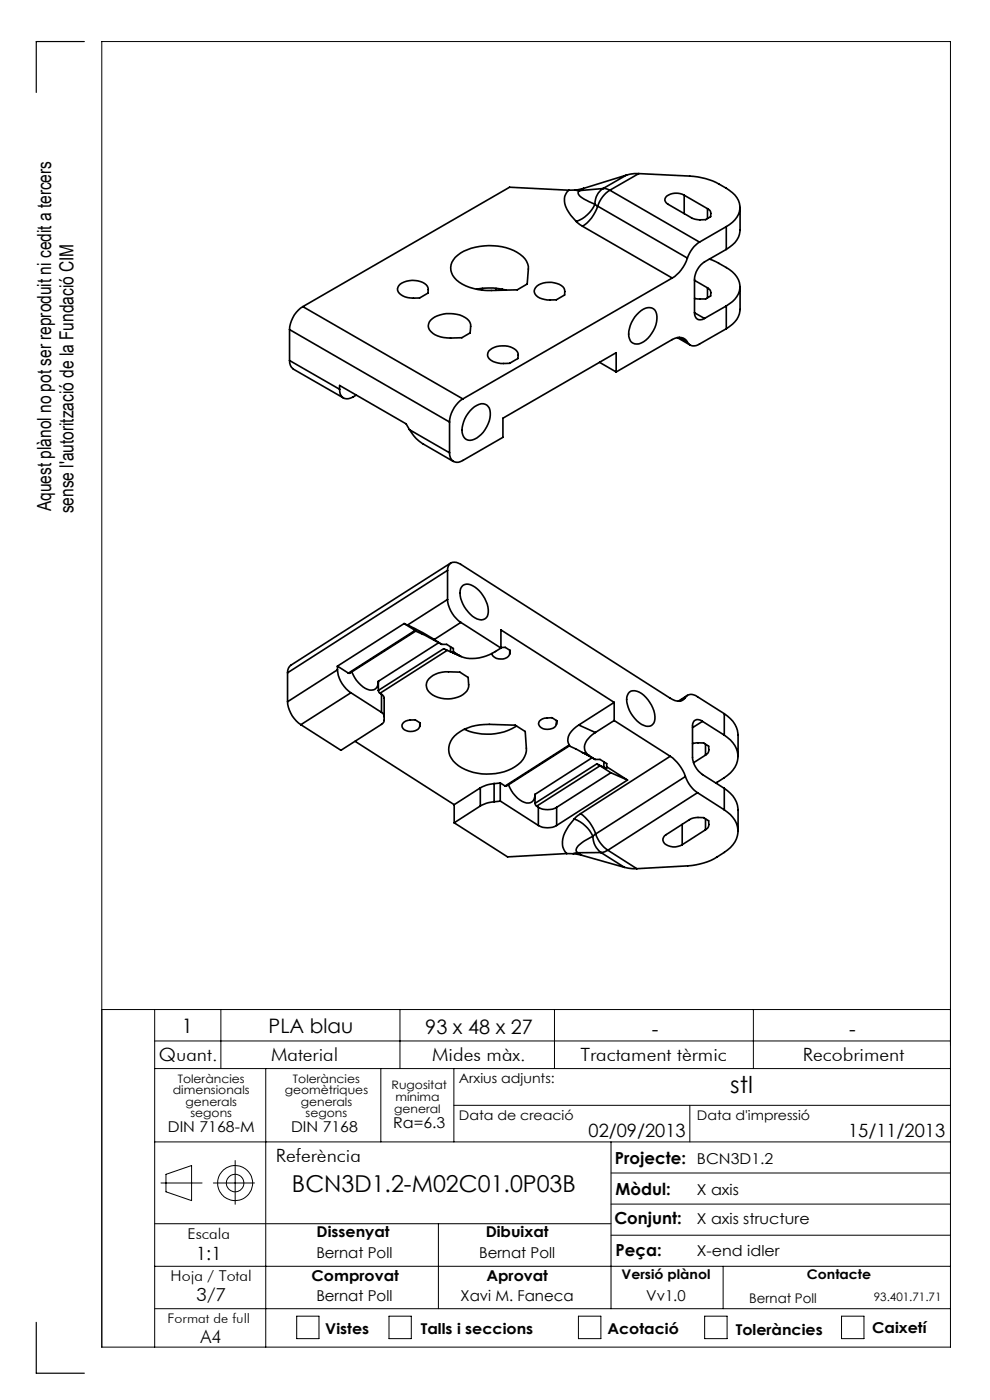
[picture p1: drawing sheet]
<svg xmlns="http://www.w3.org/2000/svg" width="210mm" height="297mm" viewBox="0 0 210 297" stroke-linecap="round" stroke-linejoin="round" font-family="sans-serif">
<g fill="none" stroke="#000" stroke-width=".21">
<path d="M21.6 214.2h180M32.8 214.2v71.6M46.8 214.2v12.5M84.8 214.2v12.5M117.6 214.2v12.5M159.8 214.2v12.5M32.8 220.8h168.8M32.8 226.7h168.8M56.4 226.7v59.1M80.8 226.7v15.5M96.3 226.7v15.5M96.3 234.5h105.3"/>
<path d="M146.3 234.5v7.7M32.8 259.6h96.8M32.8 242.2h168.8M34.1 251h8.8M35.2 249.1l5.4-1.8v7.4l-5.4-1.9zM45.3 251h8.7M49.9 246.2v9.3M93 259.6v18M129.6 242.2v35.4M129.6 255.4h72M129.6 248.8h72M32.8 277.6h168.8"/>
<path d="M32.8 268.6h168.8M62.9 279.2h4.8v4.8h-4.8zM82.5 279.2h4.7v4.8h-4.7zM122.7 279.2h4.8v4.8h-4.8zM129.6 262h72M149.5 279.2h4.7v4.8h-4.7zM153.4 268.6v9M178.5 279.2h4.8v4.8h-4.8zM21.6 285.8h180v-277h-180v277"/>
<circle cx="49.9" cy="251" r="3.7"/>
<circle cx="49.9" cy="251" r="1.86"/>
</g>
<path d="M17.9 8.8h-10.2v10.8M7.7 280.5v10.8h10.2" fill="none" stroke="#000" stroke-width=".25"/>
<g fill="none" stroke="#000" stroke-width=".35">
<path d="M123.8 40l-1.8 .3M123.8 40l-.8 .4M132.9 37.1l-5 2.9M132.9 37.1l-9.1 2.9M135.5 36.8l10.8 .6a14.2 14.2 0 0 1 10 4.5 4 4 0 0 1-1.6 5.8l-.6 .4M135.5 36.8l-1.8 .1-.8 .2M135.5 36.8l-6.1 3.6M96.6 54.6a11 11 0 0 1 9-2.4 8.3 8.3 0 0 1 6.1 3.2l.4 1.1-.3 3.8-2.1 1.2-5.5 .1a10.1 10.1 0 0 1-7.8-2.7 3.1 3.1 0 0 1 .2-4.3zM120.6 40.4a3.1 3.1 0 0 0-.3 4l.8 1.3 1.1 1.3M120.6 40.4l-12.5-.7-43.9 25.3M122 40.3l1 .1M122 40.3l-1.4 .1"/>
<path d="M122.2 47l1.4 1M123 40.4l-.3 .3v.4a5.4 5.4 0 0 0 2.8 1.9l.7 .3M123.6 48l19 11M126.2 43.3l.6 .4M126.2 43.3a6.9 6.9 0 0 1-4 3.7M126.8 43.7a7.9 7.9 0 0 1-3.2 4.3M126.8 43.7l19 11M127.9 40h.5l1 .4M127.9 40a3.9 3.9 0 0 0-1.7 3.3M127.9 40l-4.9 .4M129.4 40.4a6.1 6.1 0 0 0-2.6 3.3M129.4 40.4l19 11"/>
<path d="M142.6 59l-44.4 25.6M145.1 41.4a3.3 3.3 0 0 0-3.9 .5 .97 .97 0 0 0 .5 1.5l5.2 2.9 .6 .2 2.2 .1 1-.6 .1-.7a1.04 1.04 0 0 0-.7-1M145.1 41.4l5 2.9M145.1 41.4v3.9M145.8 54.7a7.7 7.7 0 0 1-3.2 4.3M147.3 59.5l2.8 1.6M148.4 51.4a6.6 6.6 0 0 0-2.6 3.3M150.1 44.3v2.1M150.5 55a13.5 13.5 0 0 1 5.8 3.8 4 4 0 0 1-1.6 5.6l-.6 .5M154.1 52.9l-4.7 2.7a4.8 4.8 0 0 0-2.1 3.6v7.2M154.1 48.1v4.8M154.1 48.1l-5.7 3.3"/>
<path d="M157 44v4.8a5 5 0 0 1-2.9 4.1M61.4 76.5a2.12 2.12 0 0 0 .8 1.8l10.6 6.1M61.4 69.9l34 19.6M61.4 76.5l10.6 6.1M61.4 69.9v6.6M64.2 65a6 6 0 0 0-2.8 4.9M64.2 65l34 19.6M84.9 60.3a4.6 4.6 0 0 1 5.8 .4l.1 .8v.7a4.8 4.8 0 0 1-6.1 .1 1.24 1.24 0 0 1 .2-2zM91.3 67.9a6.4 6.4 0 0 1 8.1 .1 2.71 2.71 0 0 1 .3 2.6l-1.7 1a9.7 9.7 0 0 1-5.7-.6 2.03 2.03 0 0 1-1.2-2.7zM101.1 61.3l3.5-.2 2.8 .5M102.3 61.2v.4M103.7 74.5a4.5 4.5 0 0 1 6 .1l.2 .7v.8l-1.8 1a5.5 5.5 0 0 1-4.3-.9 1.23 1.23 0 0 1-.1-1.7z"/>
<path d="M105.2 61.2v.4M106.5 61.3v.3M113.9 60.7a4.5 4.5 0 0 1 5.8 .5l.1 1.4-1.8 1a5.5 5.5 0 0 1-4.3-.9 1.24 1.24 0 0 1 .2-2zM127.2 76.9l3.5 2M130.7 78.9v-4.1l-24 13.9v4.1l-8.5 4.9a1.72 1.72 0 0 1-2 .2 1.72 1.72 0 0 1-.8-1.8M135.5 66.3a2.31 2.31 0 0 1 3.4-.5 5.1 5.1 0 0 1-1 5.5 3.2 3.2 0 0 1-3.6 1.5 2.56 2.56 0 0 1-.8-3.1l.8-1.9zM143.7 71.6l2.7 1.6M144.1 71.6l1.7 1M145.8 72.6a2.17 2.17 0 0 0-3.2-.6l-11.9 6.9M147.3 66.4a1.28 1.28 0 0 0 .6 1.3 1.28 1.28 0 0 0 1.5-.1M147.3 66.4l2.1 1.2M150.1 61.1a1.11 1.11 0 0 1 .7 1l-.1 .7-1 .6-2.4-.1"/>
<path d="M150.1 61.1v2.1M154.1 69.7l-5.7 3.3a1.66 1.66 0 0 1-2.6-.4M154.1 64.9l-4.7 2.7M154.1 64.9v4.8M157 60.8v4.8a5 5 0 0 1-2.9 4.1M72 82.6a1.72 1.72 0 0 0 .8 1.8 1.72 1.72 0 0 0 2.1-.2l.7-.4M72 82.6v-.8l14.1 8.1 .8 1.3M86.9 91.2l.4 .6a7.1 7.1 0 0 0 2.4 2.4l6.5 3.7M86.9 91.2l8.5 4.9M95.4 89.5v6.6M98.2 84.6a6.3 6.3 0 0 0-2.8 4.9M99.7 87.1a2.87 2.87 0 0 1 3.6-1.2 3.4 3.4 0 0 1 .2 4 5.4 5.4 0 0 1-3.8 3.5 2.02 2.02 0 0 1-1.7-2.7l.6-1.9z"/>
<path d="M95.6 119.4l-33.9 21.7a1.87 1.87 0 0 0-.7 1.6M85.7 132.3l.7 .3M85.7 132.3l-14.1 9M85.7 132.3l2.4 1.4M86.4 132.6l3.2 1.6 2.5 1.5M88.1 133.7l.1 .2-14 8.9h-.3M88.1 133.7l-14.2 9.1M88.2 133.9l2 .9 3.5 1.9M92.1 135.7l1.6 1M93.1 136.3l-12.8 8.2M93.7 136.7h1.1l1.4 .9v.9M94.9 138l-14.3 9.1"/>
<path d="M94.9 127.2a6.5 6.5 0 0 0 2.9 4.8M94.9 121a1.5 1.5 0 0 1 .7-1.5 1.5 1.5 0 0 1 1.7 0l45.4 28.9a1.88 1.88 0 0 0 2.7-.4M94.9 121v6.2M94.9 127.2l-8.5 5.4M94.9 121l-33.9 21.7M95.6 138.3l.6 .2M95.6 138.3l-1.5-.7-13.8 8.9M95.6 137.2v1.1M96 138.5l1.8 .8M96.2 138.3l1.2 .8M96.2 138.5l1.2 .6M97.8 132l8.5 5.5"/>
<path d="M97.8 132l-5.7 3.7M98.2 124.2a2.12 2.12 0 0 1 2.5 .3 6.5 6.5 0 0 1 2.8 5.8 1.67 1.67 0 0 1-2.8 .8 6.3 6.3 0 0 1-3-6.3zM104.4 138.6a2.01 2.01 0 0 0 2.7 1.1 1.44 1.44 0 0 0 1-1M106.3 137.5a9.1 9.1 0 0 1-8.4 1.8l-.5-.2M106.3 137.5v-3.9l24 15.4M106.3 137.4l.9-.1 1 .7-.1 .7M108.1 137.9v.8M61 148.9a6.5 6.5 0 0 0 2.8 4.8M61 142.7v6.2M71.6 142.1a6.5 6.5 0 0 0 2.8 4.9M71.6 141.3v.8M71.6 142.1l-10.6 6.8"/>
<path d="M71.6 141.3l2.3 1.5M74.4 147l-10.6 6.7M74.4 147l6.5 4.1M74.6 142.5a6.4 6.4 0 0 0 3.9 3.9 1.55 1.55 0 0 0 1.8-1.9M75.3 157.3l21 13.4M80.3 146.5l.3 .6M80.3 144.5v2M80.6 147.1l.3 .2M80.9 147.3l.5 .4 .1 .4v4.8l-.3 .6-8.9 5.7-8.5-5.5M80.9 151.1l.5 .4 .1 .5M80.9 147.3v3.8M85.7 153.2a3.6 3.6 0 0 1 2.4-.5l1 .7a1.95 1.95 0 0 1-2.9 1.6 1.01 1.01 0 0 1-.9-.8 1.01 1.01 0 0 1 .4-1z"/>
<path d="M89 153.3v.8M91 144a5.3 5.3 0 0 1 4.1-1.5l2.4 .1 1.8 1.1a2.96 2.96 0 0 1-.7 3.3 6 6 0 0 1-7.7-.3 1.96 1.96 0 0 1 .1-2.7zM96.4 156.1a10.3 10.3 0 0 1 7.4-2.4l5.5 .1 2.1 1.4 .3 3.5a4.7 4.7 0 0 1-3.1 4.4 11.4 11.4 0 0 1-11.9-1.1 3.8 3.8 0 0 1-.3-5.9zM109.6 154a11.8 11.8 0 0 1-11.1 .7M114.4 153a2.79 2.79 0 0 1 3.7-.1 1.69 1.69 0 0 1-2 1.8 1.49 1.49 0 0 1-1.8-1.5zM118 152.9v.7M120.8 158.3l3 1.4M120.8 158v.2l-13.4 8.6h-.3M120.8 158l-13.7 8.8M122.8 153.8l-.6 .4a3.3 3.3 0 0 0-1.7 3.4l.3 .4M122.8 153.8l3.5 1.6M123.8 159.7l1.2 .6"/>
<path d="M123.8 159.7l2.4 1.4M126.3 155.4a3.6 3.6 0 0 0-2.2 3.9l.9 1M130.3 152.9l11.9 7.5M130.3 149v3.9M130.3 149l-7.5 4.8M130.3 152.9l-4 2.5M133.5 146.8a2.81 2.81 0 0 1 3.5 1.2 5.5 5.5 0 0 1 1.7 5.3 1.53 1.53 0 0 1-2.1 .6 6.5 6.5 0 0 1-3.6-6zM145.4 148a1.71 1.71 0 0 1 2.6-.2l5.6 3.6M145.4 148l-1.3 .8M145.8 147.5l-1.9 1.3M146.9 157.8l.9-.2h1.5l1 .7 .1 .8a1.2 1.2 0 0 1-.8 1.1M149 153a1.21 1.21 0 0 0-1.4-.3 1.21 1.21 0 0 0-.7 1.3v6.7a5 5 0 0 0 2.1 3.6l4.6 2.9"/>
<path d="M149 153l4.6 3M149 153l-2.1 1.4M149.6 157.9v2.3M153.6 156a4.9 4.9 0 0 1 2.3 6.8 10.8 10.8 0 0 1-4.1 3.3M153.6 151.4a5.6 5.6 0 0 1 3 4.6v4.5M153.6 151.4v4.6M96.3 174.6l11.4 7.2 12.5-.7M96.3 170.7v3.9M101.9 167.1l-5.6 3.6M101.9 171l-5.6 3.6M101.9 167.1v3.9M104.8 166.2a6.9 6.9 0 0 0-2.9 .9"/>
<path d="M104.8 170.1a6.9 6.9 0 0 0-2.9 .9M104.8 166.2v3.9M106.1 166.1l-1.3 .1M106.1 169.9l-1.3 .2M106.1 166.1l1 .7M106.1 169.9l8.1 5.2M106.1 166.1v3.8M107.8 166.5a5.4 5.4 0 0 0 4.3 3.9 1.56 1.56 0 0 0 1.4-1.9M113.5 170.4l.3 .6M113.5 168.5v1.9M113.8 171l.4 .3M114.2 175.1a4.1 4.1 0 0 0 3.9 0"/>
<path d="M114.2 171.3a4.1 4.1 0 0 0 3.9 0M114.2 171.3v3.8M118.1 171.3v3.8M121.8 173.7a7.3 7.3 0 0 0-2.4 6l.4 1 .4 .4M121.8 173.7a7.2 7.2 0 0 1 4 3.7M123.2 172.6l-1.4 1.1M123.2 172.6a8.6 8.6 0 0 1 3.2 4.3M125 160.3l1.2 .8M125.6 160.8l-12.1 7.7M125.8 177.4a7.2 7.2 0 0 0-3.6 2.7 .63 .63 0 0 0 .4 .8M125.8 177.4a4.3 4.3 0 0 0 1.7 3.5M126.2 161.1h1.1l1.4 .9v.9l-.6-.1"/>
<path d="M126.4 176.9a6.6 6.6 0 0 0 2.5 3.5M126.4 176.9l-.6 .5M126.6 162.1l.7 .4M126.6 162.1l1.5 .7M126.6 162.1l-13.1 8.3M127.3 162.5l2.3 1.4M127.3 162.5l-13.5 8.5M128.1 161.6v1.2M128.7 162.7l4.4 2.8M129.6 163.9l3.5 1.6M129.6 163.9l-11.5 7.4M133.1 165.5l-15 9.6"/>
<path d="M142.2 160.4a8.6 8.6 0 0 1 3.2 4.3M142.2 160.4l-19 12.2M144.7 174.9v4.3M145.4 164.7a6.9 6.9 0 0 0 2.6 3.5M145.4 164.7l-19 12.2M148 168.2l5.6 3.6M148 168.2l-19.1 12.2M149.6 176a1.2 1.2 0 0 0 .8-1.1l-.1-.8-1-.6h-2.2l-.8 .4-5 3.2a1.24 1.24 0 0 0-.7 1.3 1.24 1.24 0 0 0 1.1 1 3.3 3.3 0 0 0 3-.2M149.6 176l-4.9 3.2M149.6 160.2l-2.5 1.6M149.6 173.7v2.3M153.6 171.8a4.9 4.9 0 0 1 2.3 6.8 13.4 13.4 0 0 1-6.7 4.5l-2.4 .5-11.7 .7"/>
<path d="M153.6 167.2a5.6 5.6 0 0 1 3 4.6v4.5M153.6 167.2v4.6M120.2 181.1h1.4M121.6 181.1l1.8 .3M122.6 180.9l-1 .2M122.6 180.9l.8 .5M123.4 181.4l9.1 2.6M127.5 180.9h-4.9M127.5 180.9l5 3.1M128.9 180.4l-1.4 .5M128.9 180.4l6.2 3.9M132.5 184l2.6 .3"/>
</g>
<g font-size="4.9">
<text x="154.9" y="231.8">stl</text>
<text x="61.9" y="253">BCN3D1.2-M02C01.0P03B</text>
</g>
<g font-size="4.2">
<text x="38.6" y="219">1</text>
<text x="57" y="219.2">PLA blau</text>
<text x="90.2" y="219.4">93 x 48 x 27</text>
<text x="138.3" y="219.7">-</text>
<text x="180.1" y="219.7">-</text>
</g>
<g font-size="4.1">
<text x="10.9" y="108.4" transform="rotate(-90 10.9 108.4)">Aquest plànol no pot ser reproduit ni cedit a tercers</text>
<text x="15.6" y="108.9" transform="rotate(-90 15.6 108.9)">sense l'autorització de la Fundació CIM</text>
</g>
<g font-size="3.9">
<text x="33.7" y="225">Quant.</text>
<text x="57.5" y="225">Material</text>
<text x="91.7" y="225">Mides màx.</text>
<text x="123.1" y="225">Tractament tèrmic</text>
<text x="170.3" y="225">Recobriment</text>
<text x="124.8" y="241.3">02/09/2013</text>
<text x="179.9" y="241.3">15/11/2013</text>
<text x="58.5" y="246.5">Referència</text>
<text x="41.6" y="267.2">1:1</text>
<text x="41.6" y="276">3/7</text>
<text x="42.5" y="284.9">A4</text>
</g>
<g font-size="3.5">
<text x="130.5" y="246.8">Projecte:</text>
<text x="130.6" y="253.4">Mòdul:</text>
<text x="130.3" y="259.8">Conjunt:</text>
<text x="130.6" y="266.4">Peça:</text>
</g>
<g font-size="3.2">
<text x="83.4" y="239.3">Ra=6.3</text>
<text x="35.6" y="240.1">DIN 7168-M</text>
<text x="61.7" y="240.1">DIN 7168</text>
<text x="147.8" y="246.8">BCN3D1.2</text>
<text x="147.8" y="253.4">X axis</text>
<text x="39.8" y="262.9">Escala</text>
<text x="67.2" y="262.5">Dissenyat</text>
<text x="103" y="262.5">Dibuixat</text>
<text x="147.8" y="259.8">X axis structure</text>
<text x="67.1" y="266.8">Bernat Poll</text>
<text x="101.6" y="266.8">Bernat Poll</text>
<text x="147.8" y="266.4">X-end idler</text>
<text x="36.2" y="271.7">Hoja / Total</text>
<text x="66.1" y="271.7">Comprovat</text>
<text x="103.2" y="271.7">Aprovat</text>
<text x="67.1" y="276.1">Bernat Poll</text>
<text x="97.7" y="276.1">Xavi M. Faneca</text>
<text x="137.1" y="276.1">Vv1.0</text>
<text x="69" y="283.1">Vistes</text>
<text x="89.3" y="283.1">Talls i seccions</text>
<text x="128.8" y="283.1">Acotació</text>
<text x="156.1" y="283.2">Toleràncies</text>
<text x="185" y="282.8">Caixetí</text>
</g>
<g font-size="2.8">
<text x="97.3" y="229.6">Arxius adjunts:</text>
<text x="97.3" y="237.7">Data de creació</text>
<text x="147.8" y="237.7">Data d'impressió</text>
<text x="131.8" y="271.4">Versió plànol</text>
<text x="171.2" y="271.4">Contacte</text>
<text x="35.5" y="280.7">Format de full</text>
<text x="158.9" y="276.3">Bernat Poll</text>
</g>
<g font-size="2.5">
<text x="36.7" y="232.1">dimensionals</text>
<text x="37.7" y="229.6">Toleràncies</text>
<text x="60.4" y="232.1">geomètriques</text>
<text x="62.1" y="229.6">Toleràncies</text>
<text x="83.1" y="231">Rugositat</text>
<text x="83.9" y="233.5">mínima</text>
<text x="39.4" y="234.6">generals</text>
<text x="40.4" y="237.1">segons</text>
<text x="63.8" y="234.6">generals</text>
<text x="64.8" y="237.1">segons</text>
<text x="83.6" y="236.2">general</text>
<text x="185.4" y="276.1">93.401.71.71</text>
</g>
</svg>
